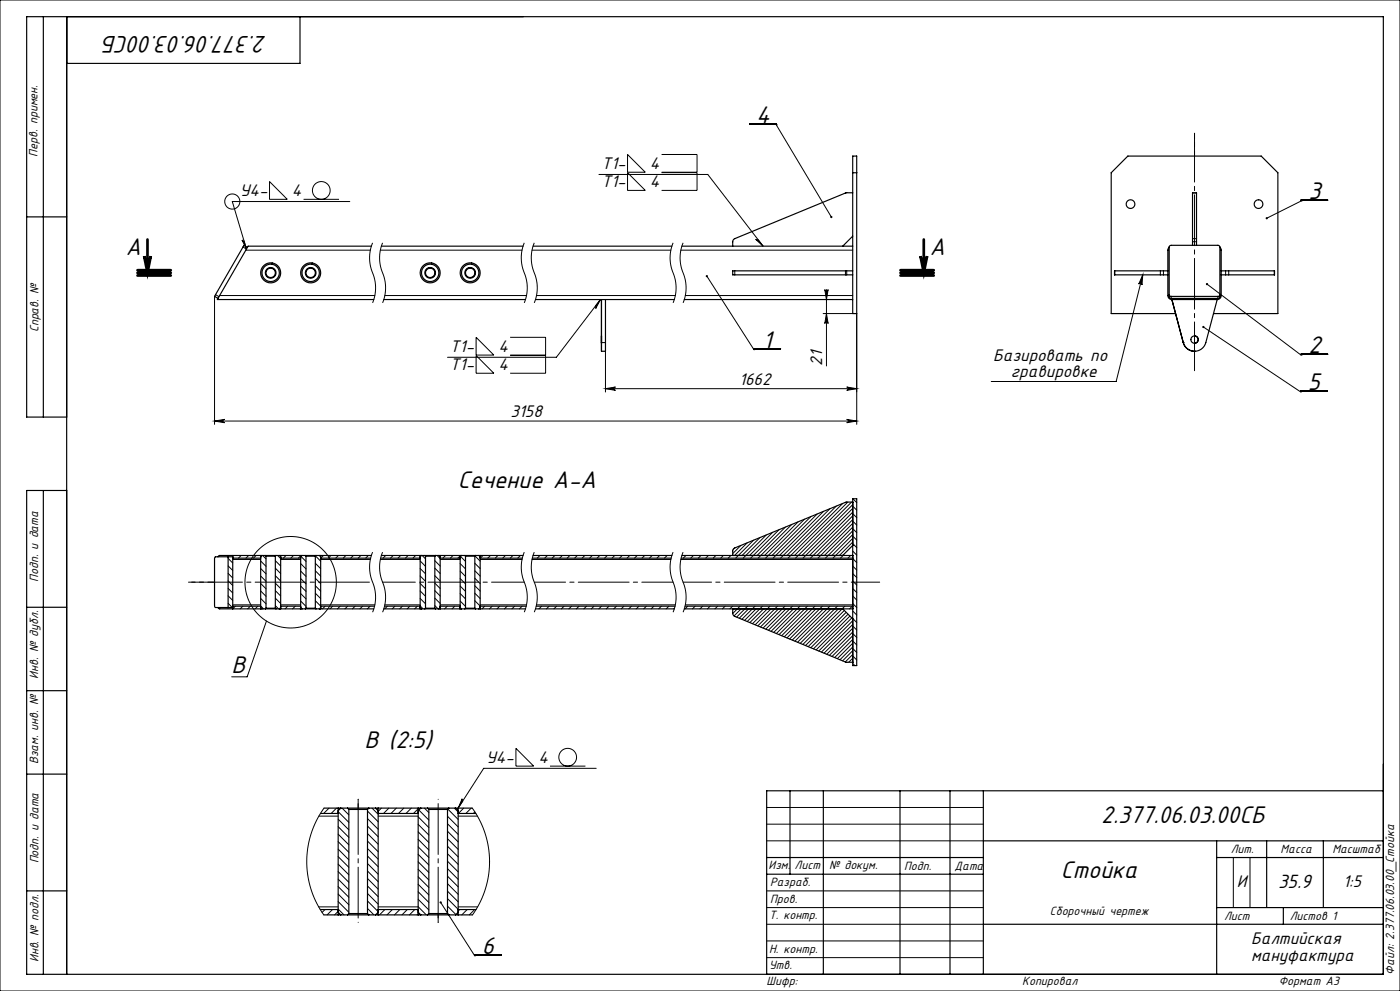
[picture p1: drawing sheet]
<svg xmlns="http://www.w3.org/2000/svg" width="420mm" height="297mm" viewBox="0 0 420 297" stroke-linecap="round" stroke-linejoin="round" font-family="sans-serif">
<g fill="none" stroke="#000" stroke-width=".3">
<path d="M0 0h420v297h-420zM224.9 37.1h8M232.9 37.4l16.5 27.6M232.9 37.4h.1M80.9 54.4l5.3 5.3h-5.3zM91.1 59.7h10.6M179.7 52.3h32.6l16.6 21.5M188.3 46.3l5.3 5.3h-5.3zM188.3 51.7l5.3 5.4h-5.3zM198.5 46.3h10.6v5.3h-10.6M198.5 51.7h10.6v5.4h-10.6M357.8 57.8h1.2"/>
<path d="M390.3 60h8M72.6 71.9l.6 .3 .7 2.4zM73.7 75h37.4M104.9 60.4h-35.2l4.2 14.2-1-.6M111.8 72.8a12.6 12.6 0 0 0 .5 10.4 11.7 11.7 0 0 1-.5 7.6M114.1 75h42.5M114.8 72.8a12.6 12.6 0 0 0 .5 10.4 11.7 11.7 0 0 1-.5 7.6M157.3 72.8a12.6 12.6 0 0 0 .5 10.4 11.7 11.7 0 0 1-.5 7.6M159.6 75h41.7M160.3 72.8a12.6 12.6 0 0 0 .5 10.4 11.7 11.7 0 0 1-.5 7.6M201.9 72.8a12.7 12.7 0 0 0 .5 10.4 11.7 11.7 0 0 1-.5 7.6M204.3 75h51.5"/>
<path d="M204.9 72.8a12.7 12.7 0 0 0 .5 10.4 11.7 11.7 0 0 1-.5 7.6M226.7 71.7l.7 .1 1.5 2zM357.8 71.5h1.2M357.8 72.4h1.2M390.3 60.3h.1M390.3 60.3l-10.3 5.1M64.4 88.8v38.4M64.7 88.3l1 .6M65.9 88.6h46.5M115.4 88.6h42.6M161 88.6h41.6M180.1 89.8l-1.4 2.7-.1-.7z"/>
<path d="M180.1 89.8l-13.2 17.3h-32.7M205.6 88.6h50.2M212.1 82.8l14.1 22M220.4 81.2v1.2M246.9 94h8.9M247.4 86.8a.5 .5 0 0 0 .5 .4 .5 .5 0 0 0 .5-.4l-.5 3zM247.9 94l.5 3a.5 .5 0 0 0-.5-.5 .5 .5 0 0 0-.5 .5zM247.9 86.8v22.9M253.6 81.2v1.2M254 81.2v1.2M257 94v33.2M334.4 81.2v1.2"/>
<path d="M342.8 82.4l-.2 3a.5 .5 0 0 0-.4-.6 .5 .5 0 0 0-.6 .4zM342.8 82.4l-8 31.9h-37.4M348.1 81.2v1.2M349 81.2v1.2M351.4 88.8v.6M361 98l29.2 19.4M362.1 85.1l28.2 21.3M365.4 88.8v.6M367.7 81.2v1.2M368.6 81.2v1.2M382.3 81.2v1.2M142.8 101.1l5.4 5.3h-5.4z"/>
<path d="M142.8 106.5l5.4 5.4h-5.4zM153 101.1h10.7v5.3h-10.7M153 106.5h10.7v5.4h-10.7M180.4 102.7h1.2v14.8M181.6 116.5l3-.5a.5 .5 0 0 0-.4 .5 .5 .5 0 0 0 .4 .5zM181.6 116.5h75.4M226.2 104.5h8M226.2 104.8h.1M254 116l3 .5-3 .5a.5 .5 0 0 0 .5-.5 .5 .5 0 0 0-.5-.5zM355 102.7h.1M390.2 117.2h8M390.2 117.4h.1"/>
<path d="M390.3 106.4h.1M390.3 106.1h8M64.4 126.2l3-.5a.5 .5 0 0 0-.5 .5 .5 .5 0 0 0 .5 .5zM64.4 126.2h192.6M254 125.7l3 .5-3 .5a.5 .5 0 0 0 .5-.5 .5 .5 0 0 0-.5-.5zM231.8 159.5l-6.9 7M233.7 158.8l-8.5 8.5M235.6 158l-8.5 8.5M237.5 157.2l-10.1 10.1M239.4 156.4l-10 10.1M241.3 155.6l-11.6 11.7M243.3 154.8l-11.7 11.7"/>
<path d="M245.2 154l-13.3 13.3M247.1 153.3l-13.3 13.2M249 152.5l-14.8 14.8M250.9 151.7l-14.8 14.8M252.8 150.9l-16.4 16.4M254.3 150.5l-16 16M255.5 150.5l-16.8 16.8M255.8 152.4l-14.9 14.9M255.8 154.6l-12.6 12.7M255.8 156.9l-10.4 10.4M255.8 159.1l-8.2 8.2M255.8 151.2l-15.2 15.3"/>
<path d="M255.8 153.5l-13 13M255.8 155.7l-10.7 10.8M255.8 158l-8.5 8.5M255.8 158.4l1.2 1.2M255.8 156.2l1.2 1.2M255.8 153.9l1.2 1.2M255.8 151.7l1.2 1.2M255.9 149.5l1.1 1.1M68.4 178.6l1.4 1.4M68.4 176.3l1.4 1.4M68.4 174.1l1.4 1.4M68.4 171.8l1.4 1.4"/>
<path d="M68.4 169.6l1.4 1.4M68.4 167.3l1.4 1.4M69.8 167.7h8.4M70.1 166.5l-.3 .2M72.3 166.5l-.8 .8M74.6 166.5l-.8 .8M76.8 166.5l-.8 .8M78.2 179.4l1.6 1.6M78.2 177.1l1.6 1.6M78.2 174.9l1.6 1.6M78.2 172.6l1.6 1.6M78.2 170.4l1.6 1.6"/>
<path d="M78.2 168.1l1.6 1.6M78.8 166.5l1 1M82.6 179.3l1.6 1.6M82.6 177l1.6 1.6M82.6 174.8l1.6 1.6M82.6 172.5l1.6 1.6M82.6 170.3l1.6 1.6M82.6 168l1.6 1.6M83.3 166.5l.9 .9M84.2 167.7h6M85.8 166.5l-.8 .8M88.1 166.5l-.8 .8"/>
<path d="M90.2 166.6l-.7 .7M90.2 177.9l1.6 1.6M90.2 175.6l1.6 1.6M90.2 173.4l1.6 1.6M90.2 171.2l1.6 1.6M90.2 168.9l1.6 1.6M90.3 166.8l1.5 1.5M94.6 177.8l1.6 1.6M94.6 175.6l1.6 1.6M94.6 173.3l1.6 1.6M94.6 171.1l1.6 1.6M94.6 168.8l1.6 1.6"/>
<path d="M94.7 166.6l1.5 1.6M96.2 167.7h14.9M97 166.5l-.8 .8M99.3 166.5l-.8 .8M101.5 166.5l-.8 .8M103.8 166.5l-.8 .8M106 166.5l-.8 .8M108.3 166.5l-.8 .8M110.5 166.5l-.8 .8M111.8 165.5a12.6 12.6 0 0 0 .5 10.4 11.7 11.7 0 0 1-.5 7.6M114.1 167.7h12M114.8 165.5a12.6 12.6 0 0 0 .5 10.4 11.7 11.7 0 0 1-.5 7.6"/>
<path d="M115.7 166.5l-.8 .8M118 166.5l-.8 .8M120.2 166.5l-.8 .8M122.4 166.5l-.8 .8M124.7 166.5l-.8 .8M126.1 177.1l1.6 1.6M126.1 174.9l1.6 1.6M126.1 172.6l1.6 1.6M126.1 170.4l1.6 1.6M126.1 168.1l1.6 1.6M126.1 179.3l1.6 1.6M126.6 166.5l1.1 1"/>
<path d="M130.5 179.3l1.6 1.6M130.5 177l1.6 1.6M130.5 174.8l1.6 1.6M130.5 172.5l1.6 1.6M130.5 170.3l1.6 1.6M130.5 168l1.6 1.6M131.1 166.5l1 .9M132.1 167.7h6M133.7 166.5l-.8 .8M135.9 166.5l-.8 .8M138.1 166.6l-.7 .7M138.1 175.6l1.6 1.6"/>
<path d="M138.1 173.4l1.6 1.6M138.1 171.1l1.6 1.6M138.1 168.9l1.6 1.6M138.1 177.9l1.6 1.6M138.2 166.8l1.5 1.5M142.5 177.8l1.6 1.6M142.5 175.5l1.6 1.6M142.5 173.3l1.6 1.6M142.5 171.1l1.6 1.6M142.5 168.8l1.6 1.6M142.5 166.6l1.6 1.6M144.1 167.7h12.5"/>
<path d="M144.9 166.5l-.8 .8M147.1 166.5l-.8 .8M149.4 166.5l-.8 .8M151.6 166.5l-.8 .8M153.9 166.5l-.8 .8M156.1 166.5l-.8 .8M157.3 165.5a12.6 12.6 0 0 0 .5 10.4 11.7 11.7 0 0 1-.5 7.6M159.6 167.7h41.7M160.3 165.5a12.6 12.6 0 0 0 .5 10.4 11.7 11.7 0 0 1-.5 7.6M162 166.5l-.8 .8M164.2 166.5l-.8 .8M166.5 166.5l-.8 .8"/>
<path d="M168.7 166.5l-.8 .8M171 166.5l-.8 .8M173.2 166.5l-.8 .8M175.4 166.5l-.8 .8M177.7 166.5l-.8 .8M179.9 166.5l-.8 .8M182.2 166.5l-.8 .8M184.4 166.5l-.8 .8M186.7 166.5l-.8 .8M188.9 166.5l-.8 .8M191.2 166.5l-.8 .8M193.4 166.5l-.8 .8"/>
<path d="M195.6 166.5l-.8 .8M197.9 166.5l-.8 .8M200.1 166.5l-.8 .8M201.9 165.5a12.7 12.7 0 0 0 .5 10.4 11.7 11.7 0 0 1-.5 7.6M204.3 167.7h51.5M204.9 165.5a12.7 12.7 0 0 0 .5 10.4 11.7 11.7 0 0 1-.5 7.6M205.8 166.5l-.8 .8M208 166.5l-.8 .8M210.3 166.5l-.8 .8M212.5 166.5l-.8 .8M214.8 166.5l-.8 .8M217 166.5l-.8 .8"/>
<path d="M219.3 166.5l-.8 .8M220.3 164.3l-.4 .4M222.3 163.5l-2.5 2.4M224.2 162.7l-3.8 3.8M226.1 161.9l-5.4 5.4M228 161.1l-5.4 5.4M229.9 160.3l-7 7M252.9 166.5l-.8 .8M255.2 166.5l-.8 .8M255.8 161.3l-5.9 6M255.8 165.2l1.2 1.2M255.8 160.2l-6.2 6.3"/>
<path d="M255.8 162.5l-4 4M255.8 178.6l1.2 1.2M255.8 176.4l1.2 1.2M255.8 174.2l1.2 1.1M255.8 171.9l1.2 1.2M255.8 169.7l1.2 1.1M255.8 167.4l1.2 1.2M255.8 162.9l1.2 1.2M255.8 160.7l1.2 1.2M68.4 180.8l1.3 1.3M69.8 181.3h8.4M70.6 181.7l-.8 .8"/>
<path d="M72.9 181.7l-.8 .8M75.1 181.7l-.8 .8M77.3 181.7l-.8 .8M78.2 181.6l.9 .9M79.9 186.1l-5.8 16.7h-4.6M82.6 181.5l1 1M84.2 181.3h6M86.3 181.7l-.8 .8M88.6 181.7l-.8 .8M90.2 182.3l-.2 .2M90.2 180.1l1.6 1.6M94.6 180l1.6 1.6"/>
<path d="M96.2 181.3h16.2M97.5 181.7l-.8 .8M99.8 181.7l-.8 .8M102 181.7l-.8 .8M104.3 181.7l-.8 .8M106.5 181.7l-.8 .8M108.8 181.7l-.8 .8M111 181.7l-.8 .8M115.4 181.3h10.7M116.2 181.7l-.8 .8M118.5 181.7l-.8 .8M120.7 181.7l-.8 .8"/>
<path d="M123 181.7l-.8 .8M125.2 181.7l-.8 .8M126.1 181.6l.8 .9M130.5 181.5l.9 1M132.1 181.3h6M134.2 181.7l-.8 .8M136.4 181.7l-.8 .8M138.1 182.3l-.2 .2M138.1 180.1l1.6 1.6M142.5 180l1.6 1.6M144.1 181.3h13.9M145.4 181.7l-.8 .8"/>
<path d="M147.7 181.7l-.8 .8M149.9 181.7l-.8 .8M152.1 181.7l-.8 .8M154.4 181.7l-.8 .8M156.6 181.7l-.8 .8M161 181.3h41.6M162.5 181.7l-.8 .8M164.7 181.7l-.8 .8M167 181.7l-.8 .8M169.2 181.7l-.8 .8M171.5 181.7l-.8 .8M173.7 181.7l-.8 .8"/>
<path d="M176 181.7l-.8 .8M178.2 181.7l-.8 .8M180.4 181.7l-.8 .8M182.7 181.7l-.8 .8M184.9 181.7l-.8 .8M187.2 181.7l-.8 .8M189.4 181.7l-.8 .8M191.7 181.7l-.8 .8M193.9 181.7l-.8 .8M196.2 181.7l-.8 .8M198.4 181.7l-.8 .8M200.7 181.7l-.8 .8"/>
<path d="M202.4 182.2l-.3 .3M205.6 181.3h50.2M206.3 181.7l-.8 .8M208.5 181.7l-.8 .8M210.8 181.7l-.8 .8M213 181.7l-.8 .8M215.3 181.7l-.8 .8M217.5 181.7l-.8 .8M219.8 181.7l-.8 .8M220.1 182.5l-.3 .3M222 181.7l-2.2 2.2M222.3 182.5l-2.1 2.1"/>
<path d="M224.3 181.7l-3.3 3.3M224.6 182.5l-2.8 2.8M226.5 181.7l-3.9 3.9M226.8 182.5l-3.4 3.4M228.7 181.7l-4.5 4.6M229.1 182.5l-4.1 4.1M231 181.7l-5.2 5.2M231.3 182.5l-4.8 4.7M233.2 181.7l-5.9 5.9M233.6 182.5l-5.5 5.4M235.5 181.7l-6.6 6.5M235.8 182.5l-6.1 6.1"/>
<path d="M237.7 181.7l-7.2 7.2M238.1 182.5l-6.8 6.7M240 181.7l-7.9 7.8M240.3 182.5l-7.4 7.4M242.2 181.7l-8.5 8.5M242.5 182.5l-8 8M244.5 181.7l-9.2 9.1M244.8 182.5l-8.7 8.7M246.7 181.7l-9.8 9.8M247 182.5l-9.3 9.3M249 181.7l-10.5 10.5M249.3 182.5l-10 10"/>
<path d="M251.2 181.7l-11.1 11.1M251.5 182.5l-10.6 10.6M253.3 183l-10.9 10.8M253.4 181.7l-11.7 11.8M253.9 183.5l-10.7 10.6M254.4 184.1l-10.4 10.3M255 184.6l-10.2 10.2M255.5 185.2l-9.9 9.9M255.7 181.7l-.8 .8M255.8 198.8l.7 .7M255.8 185.4l1.2 1.2M255.8 183.1l1.2 1.2"/>
<path d="M255.8 186l-9.4 9.4M255.8 187.2l-8.6 8.6M255.8 188.3l-7.8 7.8M255.8 189.4l-7 7M255.8 190.5l-6.2 6.2M255.8 191.7l-5.4 5.4M255.8 192.8l-4.6 4.6M255.8 193.9l-3.8 3.8M255.8 195l-3 3.1M255.8 196.1l-2.2 2.3M255.8 197.3l-1.2 1.2M255.8 198.4l-.1 .1"/>
<path d="M255.8 196.6l1.2 1.2M255.8 194.4l1.2 1.1M255.8 192.1l1.2 1.2M255.8 189.9l1.2 1.1M255.8 187.6l1.2 1.2M255.8 180.9l1.2 1.2M138.7 239.4l.1 .7-1.3 2.1zM154.8 224.3l5.3 5.3h-5.3zM165 229.6h10.6M178.9 230.3h-33.8l-7.6 11.9M95.7 244.6h5.8M97.2 242.2l-2.2 3.6-1.6 3.9-1 4.3-.4 4.1 .3 4.3 1 4.2 1.7 4 2.1 3.6"/>
<path d="M98.7 242.2l-1.6 1.6M101 242.2l-1.6 1.6M101.5 259l3.2 3.2M101.5 256.7l3.2 3.2M101.5 254.5l3.2 3.2M101.5 250l3.2 3.2M101.5 247.8l3.2 3.2M101.5 245.5l3.2 3.2M101.5 243.3l3.2 3.2M101.5 252.2l3.2 3.2M102.6 242.2l2.1 2M110.3 258.8l3.2 3.2"/>
<path d="M110.3 256.6l3.2 3.2M110.3 254.3l3.2 3.2M110.3 252.1l3.2 3.2M110.3 249.8l3.2 3.2M110.3 247.6l3.2 3.2M110.3 245.3l3.2 3.2M110.3 243.1l3.2 3.2M111.6 242.2l1.9 1.8M113.5 244.6h12M114.4 242.2l-.9 1M116.7 242.2l-1.6 1.6M118.9 242.2l-1.6 1.6"/>
<path d="M121.2 242.2l-1.6 1.6M123.4 242.2l-1.6 1.6M125.5 242.4l-1.5 1.4M125.5 258.3l3.2 3.2M125.5 256l3.2 3.2M125.5 253.8l3.2 3.2M125.5 251.5l3.2 3.2M125.5 249.3l3.2 3.2M125.5 244.8l3.2 3.2M125.5 247.1l3.2 3.2M125.7 242.8l3 3M127.3 242.2l1.4 1.3"/>
<path d="M134.3 258.1l3.2 3.2M134.3 255.9l3.2 3.2M134.3 253.6l3.2 3.2M134.3 251.4l3.2 3.2M134.3 249.1l3.2 3.2M134.3 246.9l3.2 3.2M134.3 244.6l3.2 3.2M134.4 242.5l3.1 3.1M136.3 242.2l1.2 1.1M137.5 244.6h5.7M139.1 242.2l-1.6 1.6M141.4 242.2l-1.6 1.6"/>
<path d="M141.7 242.2l2.2 3.7 1.6 3.9 1 4.1 .4 4.3-.4 4.2-1 4.2-1.6 4-2.2 3.6M142.5 243.3l-.5 .5M230 242h65M230 247h65M230 252h65M370 257v15M375 257v15M95.6 271.8h5.9M97.5 272.6l-.9 .8M99.7 272.6l-1.6 1.6M101.5 273.1l-1.1 1.1M101.5 261.2l3.2 3.2"/>
<path d="M101.5 272.4l1.7 1.8M101.5 270.2l3.2 3.2M101.5 268l3.2 3.2M101.5 265.7l3.2 3.2M101.5 263.5l3.2 3.2M110.3 272.3l1.9 1.9M110.3 270l3.2 3.2M110.3 267.8l3.2 3.2M110.3 265.5l3.2 3.2M110.3 263.3l3.2 3.2M110.3 261l3.2 3.2M113.5 271.8h12"/>
<path d="M115.5 272.6l-1.6 1.6M117.7 272.6l-1.6 1.6M119.9 272.6l-1.6 1.6M122.2 272.6l-1.6 1.6M124.4 272.6l-1.6 1.6M125.5 273.8l-.4 .4M125.5 269.5l3.2 3.2M125.5 267.3l3.2 3.2M125.5 265l3.2 3.2M125.5 262.8l3.2 3.2M125.5 260.5l3.2 3.2M125.5 271.8l2.4 2.4"/>
<path d="M132.2 270.5l10.2 15.9M134.3 264.8l3.2 3.2M134.3 271.6l2.5 2.5M134.3 269.3l3.2 3.2M134.3 267.1l3.2 3.2M134.3 262.6l3.2 3.2M134.3 260.3l3.2 3.2M137.5 271.8h5.8M137.9 272.6l-.4 .4M140.1 272.6l-1.6 1.6M142.4 272.6l-1.6 1.6M230 277h65"/>
<path d="M230 272h65M230 267h65M142.4 286.4h.1M142.4 286.2h8M230 287h65M230 282h65"/>
<circle cx="96.4" cy="57.1" r="2.66"/>
<circle cx="69.7" cy="60.4" r="2.27"/>
<circle cx="87.2" cy="174.5" r="13.7"/>
<circle cx="170.3" cy="226.9" r="2.66"/>
</g>
<path d="M43.2 76.8a1 1 0 0 0 1 .9 1 1 0 0 0 1-.9l-1 5zM276.1 76.8a1 1 0 0 0 1 .9 1 1 0 0 0 1-.9l-1 5z" fill="none" stroke="#000" stroke-width=".8" stroke-linecap="butt"/>
<path d="M44.2 71.8v10M277.1 71.8v10M41.2 82.6h10zM41.2 81.8h10M41.2 81h10M270.1 81.8h10M270.1 81h10M270.1 82.6h10" fill="none" stroke="#000" stroke-width=".8"/>
<path d="M358.4 46.8v-6.9" fill="none" stroke="#000" stroke-width=".3" stroke-dasharray="15.2 1.3 1.3 1.3" stroke-dashoffset="13.7"/>
<path d="M358.4 39.9v71.2" fill="none" stroke="#000" stroke-width=".3" stroke-dasharray="15.2 1.3 1.3 1.3" stroke-dashoffset=".6"/>
<path d="M107.5 242.6v-3.1M131.5 273.8v2.6" fill="none" stroke="#000" stroke-width=".3" stroke-dasharray="15.2 1.3 1.3 1.3"/>
<path d="M107.5 239.5v36.9M131.5 276.4v-36.9" fill="none" stroke="#000" stroke-width=".3" stroke-dasharray="15.2 1.3 1.3 1.3" stroke-dashoffset="-1.3"/>
<g fill="none" stroke="#000" stroke-width=".35">
<path d="M13 5v120M20 5v287M90 5v14h-70M255.8 57.8l-2.2 .1-33.2 13.6-.5 .7-.1 1.6M255.8 51.8h1.2M255.8 46.8h1.2v47.2h-1.2zM8 65h12M74.2 74.1l-1-.6-8.5 14.8-.3 .5 1 .6M111.4 73.8h-37l-9.2 16h46.9M114.4 73.8h42.5M159.9 73.8h41.7M204.6 73.8h51.2"/>
<path d="M255.8 70.8l-3 3M350.8 74.1l-.4 .9v13.6a1.2 1.2 0 0 0 1.2 1.2M350.9 73.7l.5-.2 14.4 .2 .2 .3v14.9l-.2 .4-.4 .1-14.5-.1-.1-.4v-14.9zM357.8 73.5v-15.7h1.2v15.7M366 74.1l.4 .9v13.6a1.2 1.2 0 0 1-1.2 1.2M115.1 89.8h42.5M160.6 89.8h41.7M180.4 89.8v12.9M181.6 89.8v15.5h-1.2M205.3 89.8h50.5M255.8 81.2h-36v1.2h36M350.4 81.2h-16v1.2h16"/>
<path d="M350.8 88.3l.1 .4 .5 .1h14l.4-.1 .2-.4M351.6 89.8h13.6M351.6 89.8l3.4 12.9M352.7 94h-19.3v-42.2l5-5h40l5 5v42.2h-19.4M365.2 89.8l-3.5 12.9a3.5 3.5 0 0 1-3.3 2.6 3.5 3.5 0 0 1-3.4-2.6M366.4 81.2h16v1.2h-16M180.4 102.7v2.6zM180.4 100.7v2.2zM355 102.7a3.5 3.5 0 0 0 3.4 2.6M358.4 105.3h.1M358.4 100.7a1.1 1.1 0 0 1 1.1 1.1 1.1 1.1 0 0 1-1.1 1.1M20 125h-12v-120h407v287h-407v-145h12"/>
<path d="M13 147v145M255.8 149.5h1.2v50h-1.2zM255.8 150.5h-2.2l-33.2 13.7-.5 .7-.1 1.6M68.4 166.9v15.2M69.8 166.9h-5.1l-.3 .6v14.3l.3 .3h5.1M69.8 167.3h8.4M69.8 166.5v16M78.2 166.5h-12.3l-.5 .4M78.2 166.5h.4M78.2 166.5v16M78.6 166.5h1M78.6 166.5l-.4 .4"/>
<path d="M79.6 166.5h3.2M79.6 166.5l.2 .2M79.8 166.7h2.8M79.8 166.7v15.6M82.6 166.7v15.6M82.8 166.5h1M82.8 166.5l-.2 .2M83.8 166.5h.4M83.8 166.5l.4 .4M84.2 166.5h6M84.2 167.3h6M84.2 166.5v16"/>
<path d="M90.2 166.5h.4M90.2 166.5v16M90.6 166.5h1M90.6 166.5l-.4 .4M91.6 166.5h3.2M91.6 166.5l.2 .2M91.8 166.7h2.8M91.8 166.7v15.6M94.6 166.7v15.6M94.8 166.5h1M94.8 166.5l-.2 .2M95.8 166.5h.4"/>
<path d="M95.8 166.5l.4 .4M96.2 166.5h15.2M96.2 167.3h15M96.2 166.5v16M114.2 167.3h11.9M114.4 166.5h11.7M126.1 166.5h.4M126.1 166.5v16M126.5 166.5h1M126.5 166.5l-.4 .4M127.5 166.5h3.2M127.5 166.5l.2 .2"/>
<path d="M127.7 166.7h2.8M127.7 166.7v15.6M130.5 166.7v15.6M130.7 166.5h1M130.7 166.5l-.2 .2M131.7 166.5h.4M131.7 166.5l.4 .4M132.1 166.5h6M132.1 167.3h6M132.1 166.5v16M138.1 166.5h.4M138.1 166.5v16"/>
<path d="M138.5 166.5h1M138.5 166.5l-.4 .4M139.5 166.5h3.2M139.5 166.5l.2 .2M139.7 166.7h2.8M139.7 166.7v15.6M142.5 166.7v15.6M142.7 166.5h1M142.7 166.5l-.2 .2M143.7 166.5h.4M143.7 166.5l.4 .4M144.1 166.5h12.8"/>
<path d="M144.1 167.3h12.6M144.1 166.5v16M159.7 167.3h41.6M159.9 166.5h41.7M204.3 167.3h51.5v.4M204.6 166.5h51.2M255.8 163.5l-3 3M255.8 163.5h.1M8 182h12M65.4 182.1l.5 .4h12.3M69.8 181.7h8.4M78.2 182.5h.4"/>
<path d="M78.2 182.1l.4 .4M78.6 182.5h1M79.6 182.5h3.2M79.8 182.3h2.8M79.8 182.3l-.2 .2M82.6 182.3l.2 .2M82.8 182.5h1M83.8 182.5h.4M84.2 182.5h6M84.2 181.7h6M84.2 182.1l-.4 .4M90.2 182.5h.4"/>
<path d="M90.2 182.1l.4 .4M90.6 182.5h1M91.6 182.5h3.2M91.8 182.3h2.8M91.8 182.3l-.2 .2M94.6 182.3l.2 .2M94.8 182.5h1M95.8 182.5h.4M96.2 182.5h15.9M96.2 181.7h16.2M96.2 182.1l-.4 .4M115.1 182.5h11"/>
<path d="M115.4 181.7h10.7M126.1 182.5h.4M126.1 182.1l.4 .4M126.5 182.5h1M127.5 182.5h3.2M127.7 182.3h2.8M127.7 182.3l-.2 .2M130.5 182.3l.2 .2M130.7 182.5h1M131.7 182.5h.4M132.1 182.5h6M132.1 181.7h6"/>
<path d="M132.1 182.1l-.4 .4M138.1 182.5h.4M138.1 182.1l.4 .4M138.5 182.5h1M139.5 182.5h3.2M139.7 182.3h2.8M139.7 182.3l-.2 .2M142.5 182.3l.2 .2M142.7 182.5h1M143.7 182.5h.4M144.1 182.5h13.5M144.1 181.7h13.8"/>
<path d="M144.1 182.1l-.4 .4M160.6 182.5h41.7M160.9 181.7h41.6M205.3 182.5h50.5M219.8 182.5l.1 1.6 .5 .6 33.2 13.7 2.2 .1M252.8 182.5l3 3M255.8 181.3v.4h-50.3M255.8 185.5h.1M8 207h12M8 232h12M237 237v25M247 237v55"/>
<path d="M270 237v55M285 237v55M295 237v55M415 237h-185v55M96.1 243.8h5.4M97.2 242.2h4.3M101.5 242.2h.8M101.5 242.2v32M102.3 242.2h2M102.3 242.2l-.8 .8M104.3 242.2h6.4M104.3 242.2l.4 .4"/>
<path d="M104.7 242.6h5.6M104.7 242.6v31.2M110.3 242.6v31.2M110.7 242.2h2M110.7 242.2l-.4 .4M112.7 242.2h.8M112.7 242.2l.8 .8M113.5 242.2h12M113.5 242.2v32M113.5 243.8h12M125.5 242.2h.8M125.5 242.2v32"/>
<path d="M126.3 242.2l-.8 .8M126.3 242.2h2M128.3 242.2h6.4M128.3 242.2l.4 .4M128.7 242.6h5.6M128.7 242.6v31.2M134.3 242.6v31.2M134.7 242.2l-.4 .4M134.7 242.2h2M136.7 242.2h.8M136.7 242.2l.8 .8M137.5 242.2h4.2"/>
<path d="M137.5 242.2v32M137.5 243.8h5.3M230 257h65M295 252h120M365 252v40M365 257h50M380 252v20M397 252v20M8 267h12M96.1 272.6h5.4M97.1 274.2h4.4M101.5 274.2h.8"/>
<path d="M101.5 273.4l.8 .8M102.3 274.2h2M104.3 274.2h6.4M104.7 273.8h5.6M104.7 273.8l-.4 .4M110.3 273.8l.4 .4M110.7 274.2h2M112.7 274.2h.8M113.5 274.2h12M113.5 273.4l-.8 .8M113.5 272.6h12M125.5 274.2h.8"/>
<path d="M125.5 273.4l.8 .8M126.3 274.2h2M128.3 274.2h6.4M128.7 273.8h5.6M128.7 273.8l-.4 .4M134.3 273.8l.4 .4M134.7 274.2h2M136.7 274.2h.8M137.5 274.2h4.2M137.5 273.4l-.8 .8M137.5 272.6h5.3M230 262h65"/>
<path d="M295 277h120M365 272h50M385 272v5"/>
<circle cx="339.2" cy="61.2" r="1.3"/>
<circle cx="377.6" cy="61.2" r="1.3"/>
<circle cx="81.2" cy="81.8" r="1.4"/>
<circle cx="81.2" cy="81.8" r="3"/>
<circle cx="81.2" cy="81.8" r="1.6"/>
<circle cx="81.2" cy="81.8" r="2.6"/>
<circle cx="93.2" cy="81.8" r="1.4"/>
<circle cx="93.2" cy="81.8" r="2.6"/>
<circle cx="93.2" cy="81.8" r="3"/>
<circle cx="93.2" cy="81.8" r="1.6"/>
<circle cx="129.1" cy="81.8" r="1.4"/>
<circle cx="129.1" cy="81.8" r="2.6"/>
<circle cx="129.1" cy="81.8" r="3"/>
<circle cx="129.1" cy="81.8" r="1.6"/>
<circle cx="141.1" cy="81.8" r="2.6"/>
<circle cx="141.1" cy="81.8" r="1.4"/>
<circle cx="141.1" cy="81.8" r="3"/>
<circle cx="141.1" cy="81.8" r="1.6"/>
<circle cx="358.4" cy="101.8" r="1.1"/>
</g>
<path d="M64.4 174.5h-7.9" fill="none" stroke="#000" stroke-width=".3" stroke-dasharray="15.2 1.3 1.3 1.3" stroke-dashoffset="13.2"/>
<path d="M56.5 174.5h55.3" fill="none" stroke="#000" stroke-width=".3" stroke-dasharray="15.2 1.3 1.3 1.3" stroke-dashoffset="-.9"/>
<path d="M114.8 174.5h42.5" fill="none" stroke="#000" stroke-width=".3" stroke-dasharray="15.2 1.3 1.3 1.3" stroke-dashoffset="5.4"/>
<path d="M160.3 174.5h41.6" fill="none" stroke="#000" stroke-width=".3" stroke-dasharray="15.2 1.3 1.3 1.3" stroke-dashoffset="5.8"/>
<path d="M204.9 174.5h59" fill="none" stroke="#000" stroke-width=".3" stroke-dasharray="15.2 1.3 1.3 1.3" stroke-dashoffset="6.7"/>
<g fill="#000">
<path d="M226.7 71.7l.7 .1 1.5 2zM180.1 89.8l-1.4 2.7-.1-.7zM72.6 71.9l.6 .3 .7 2.4zM342.8 82.4l-.2 3a.5 .5 0 0 0-.4-.6 .5 .5 0 0 0-.6 .4zM138.7 239.4l.1 .7-1.3 2.1z"/>
<path d="M249.2 64.8l-.1 .4 .5 .1-.2-.3 .2 .3 .1-.4zM211.8 82.5a.33 .33 0 0 0 .2 .6 .33 .33 0 0 0 .4-.4 .33 .33 0 0 0-.5-.2l.2 .3zM361.9 84.9l.2 .2-.3-.2a.33 .33 0 0 0 .2 .6 .33 .33 0 0 0 .4-.4 .33 .33 0 0 0-.5-.2zM360.8 97.8l.2 .2-.3-.2a.33 .33 0 0 0 .3 .5 .33 .33 0 0 0 .3-.4 .33 .33 0 0 0-.5-.1zM379.8 65.2l-.1 .4 .3-.2-.3 .2a.33 .33 0 0 0 .5 .1 .33 .33 0 0 0 .1-.5 .33 .33 0 0 0-.5 0zM132 270.2a.33 .33 0 0 0 .1 .6 .33 .33 0 0 0 .4-.4 .33 .33 0 0 0-.5-.2l.2 .3z"/>
<path d="M276.1 76.8a1 1 0 0 0 1 .9 1 1 0 0 0 1-.9l-1 5zM43.2 76.8a1 1 0 0 0 1 .9 1 1 0 0 0 1-.9l-1 5z"/>
<path d="M247.4 86.8a.5 .5 0 0 0 .5 .4 .5 .5 0 0 0 .5-.4l-.5 3zM247.9 94l.5 3a.5 .5 0 0 0-.5-.5 .5 .5 0 0 0-.5 .5z"/>
<path d="M181.6 116.5l3-.5a.5 .5 0 0 0-.4 .5 .5 .5 0 0 0 .4 .5zM254 116l3 .5-3 .5a.5 .5 0 0 0 .5-.5 .5 .5 0 0 0-.5-.5z"/>
<path d="M64.4 126.2l3-.5a.5 .5 0 0 0-.5 .5 .5 .5 0 0 0 .5 .5zM254 125.7l3 .5-3 .5a.5 .5 0 0 0 .5-.5 .5 .5 0 0 0-.5-.5z"/>
</g>
<g font-size="8">
<text x="80" y="10.7" transform="rotate(-180 80 10.7)">2.377.06.03.00СБ</text>
<text x="226.8" y="36.8">4</text>
<text x="392.5" y="59.6">3</text>
<text x="37.8" y="76.5">A</text>
<text x="279" y="76.5">A</text>
<text x="228.9" y="104.2">1</text>
<text x="392.5" y="105.8">2</text>
<text x="392.4" y="116.8">5</text>
<text x="137.4" y="146.3">Сечение A-A</text>
<text x="69.5" y="201.6">B</text>
<text x="109.3" y="224.1">B (2:5)</text>
<text x="330.4" y="246.6">2.377.06.03.00СБ</text>
<text x="318.3" y="263.1">Стойка</text>
<text x="144.6" y="285.8">6</text>
</g>
<text font-size="6.4" x="383.4" y="266">35.9</text>
<g font-size="5.6">
<text x="180.4" y="50.7">Т1-</text>
<text x="195" y="50.7">4</text>
<text x="71.9" y="58.8">У4-</text>
<text x="87.6" y="58.8">4</text>
<text x="180.4" y="56.1">Т1-</text>
<text x="195" y="56.1">4</text>
<text x="135" y="105.5">Т1-</text>
<text x="149.6" y="105.5">4</text>
<text x="135" y="110.9">Т1-</text>
<text x="149.6" y="110.9">4</text>
<text x="246.7" y="109.7" transform="rotate(-90 246.7 109.7)">21</text>
<text x="297.9" y="108.1">Базировать по</text>
<text x="303.3" y="113">гравировке</text>
<text x="221.7" y="115.2">1662</text>
<text x="153.1" y="124.9">3158</text>
<text x="145.9" y="228.7">У4-</text>
<text x="161.5" y="228.7">4</text>
<text x="371.1" y="265.7">И</text>
<text x="403" y="265.8">1:5</text>
<text x="375.3" y="283">Балтийская</text>
<text x="375.3" y="287.9">мануфактура</text>
</g>
<g font-size="4">
<text x="11.3" y="46.9" transform="rotate(-90 11.3 46.9)">Перв. примен.</text>
<text x="11.5" y="99.6" transform="rotate(-90 11.5 99.6)">Справ. №</text>
<text x="11.4" y="174.4" transform="rotate(-90 11.4 174.4)">Подп. и дата</text>
<text x="11.5" y="203.4" transform="rotate(-90 11.5 203.4)">Инв. № дубл.</text>
<text x="11.5" y="229" transform="rotate(-90 11.5 229)">Взам. инв. №</text>
<text x="369.2" y="255.6">Лит.</text>
<text x="384.2" y="255.6">Масса</text>
<text x="399.7" y="255.6">Масштаб</text>
<text x="11.5" y="258.8" transform="rotate(-90 11.5 258.8)">Подп. и дата</text>
<text x="230.6" y="260.5">Изм.</text>
<text x="238.4" y="260.5">Лист</text>
<text x="248.7" y="260.5">№ докум.</text>
<text x="271.3" y="260.6">Подп.</text>
<text x="286.4" y="260.6">Дата</text>
<text x="231" y="265.6">Разраб.</text>
<text x="230.7" y="275.4">Т. контр.</text>
<text x="231" y="270.8">Пров.</text>
<text x="314.9" y="274.1">Сборочный чертеж</text>
<text x="367.2" y="275.6">Лист</text>
<text x="386.9" y="275.6">Листов 1</text>
<text x="230.7" y="285.6">Н. контр.</text>
<text x="11.5" y="288.4" transform="rotate(-90 11.5 288.4)">Инв. № подл.</text>
<text x="230.7" y="290.4">Утв.</text>
<text x="418.3" y="292.1" transform="rotate(-90 418.3 292.1)">Файл: 2.377.06.03.00_Стойка</text>
<text x="230" y="295.3">Шифр:</text>
<text x="306.7" y="295.3">Копировал</text>
<text x="383.6" y="295.1">Формат A3</text>
</g>
</svg>
